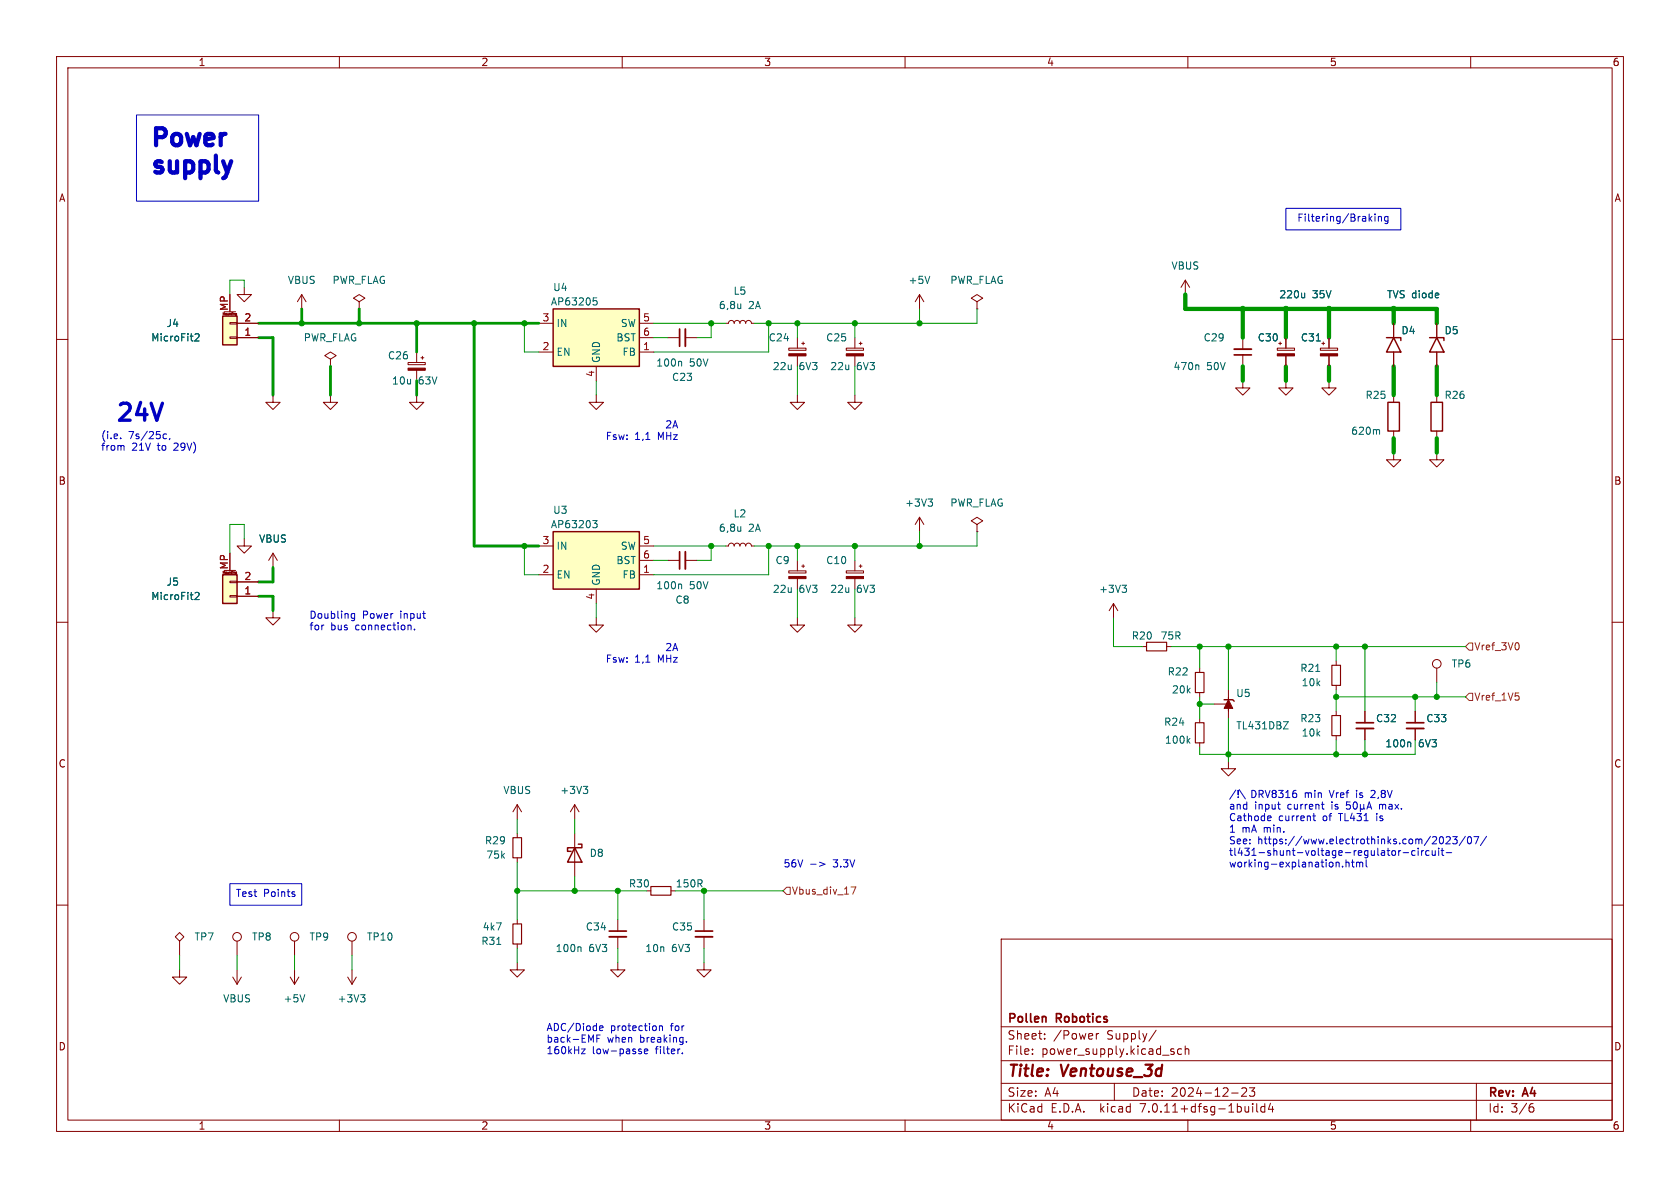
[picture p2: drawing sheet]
<svg xmlns="http://www.w3.org/2000/svg" width="297mm" height="210mm" viewBox="0 0 297 210" stroke-linecap="round" stroke-linejoin="round" font-family="sans-serif">
<g fill="none" stroke="#840000" stroke-width=".18">
<path d="M10 10h277v190h-277zM12 12h273v186h-273zM60 10v2M110 10v2M160 10v2M210 10v2M260 10v2M10 60h2M39.5 55.7v-.4l.1 .3 .1-.3v.4M39.6 55.1h2.1M40.6 57h1.3v.3h-1.3zM40.6 59.6h1.3v.2h-1.3z"/>
<path d="M40.6 52.1v3M40.9 55.3v.3M41.1 55.3h.1M41.7 55.8h.1M41.7 55.6h.1M41.8 55.4h-.1v.2M41.8 55.4h.1M41.8 55.8h.1M41.8 55.4v.4M41.9 57.2h3.8M41.9 59.7h3.8M43.2 50.8v1.3h1.2l-1.2 1.2-1.3-1.2h1.3"/>
<path d="M53.3 52.1l-.7 1.2M53.3 52.1v2.5M53.3 52.1l.8 1.2M63.5 53.3l1-.6-1-.6-1 .6 1 .6v1.3M63.5 54.6h.1M95.2 57.2h2.6M113 57.2h2.6M113 59.7h2.6M118.1 59.7h2M121.2 59.7h2M128.3 57.2h.5l.1-.4 .4-.2 .4 .2 .1 .4 .1-.4 .4-.2 .4 .2 .1 .4 .2-.4 .3-.2 .4 .2 .1 .4 .2-.4 .3-.2 .4 .2 .1 .4h.5M141 59.7v1.8"/>
<path d="M151.1 59.7v1.8M162.6 52.1v2.5M162.6 52.1l-.8 1.2M162.6 52.1l.7 1.2M172.7 53.3l1-.6-1-.6-1 .6 1 .6v1.3M172.7 54.6h.1M209.5 49.5v2.6M209.5 49.5l-.7 1.3M209.5 49.5l.8 1.3M219.7 59.7v2M227.3 59.7v1.8M234.9 59.7v1.8"/>
<path d="M246.4 57.2v2.5M254 57.2v2.5M285 60h2M48.3 69.9v1.2h1.2l-1.2 1.3-1.3-1.3h1.3M58.4 63.5l1-.6-1-.7-1 .7 1 .6v1.3M58.4 64.8h.1M58.4 69.9v1.2h1.3l-1.3 1.3-1.3-1.3h1.3M72.1 64.1h3.1v.4h-3.1zM73.7 69.9v1.2h1.2l-1.2 1.3-1.3-1.3h1.3M73.7 62.2v1.9M73.7 65.5v1.8M74.4 63.2h.5"/>
<path d="M74.7 63v.5M95.2 62.2h2.6M105.4 69.9v1.2h1.3l-1.3 1.3-1.3-1.3h1.3M105.4 64.8v2.5M113 62.2h2.6M139.4 61.5h3.1v.4h-3.1zM141 69.9v1.2h1.2l-1.2 1.3-1.3-1.3h1.3M141 62.9v1.9M141.7 60.7h.5M142 60.5v.5M149.6 61.5h3.1v.4h-3.1zM151.1 69.9v1.2h1.3l-1.3 1.3-1.2-1.3h1.2"/>
<path d="M151.1 62.9v1.9M151.9 60.7h.5M152.1 60.5v.5M219.7 67.3v1.3h1.3l-1.3 1.3-1.3-1.3h1.3M219.7 62.7v2.1M225.8 61.5h3.1v.4h-3.1zM226.1 60.7h.5M226.3 60.5v.5M227.3 67.3v1.3h1.3l-1.3 1.3-1.2-1.3h1.2M227.3 62.9v1.9M233.4 61.5h3.1v.4h-3.1zM233.7 60.7h.5"/>
<path d="M233.9 60.5v.5M234.9 67.3v1.3h1.3l-1.3 1.3-1.2-1.3h1.2M234.9 62.9v1.9M246.4 62.2v2.6M246.4 69.9v1.2M246.4 76.2v1.3M254 62.2v2.6M254 69.9v1.2M254 76.2v1.3M40.6 97.8v3M43.2 95.3v1.2h1.2l-1.2 1.3-1.3-1.3h1.3M48.3 97.8l-.8 1.3"/>
<path d="M48.3 97.8v2.5M48.3 97.8l.7 1.3M95.2 96.5h2.6M113 96.5h2.6M113 99.1h2.6M118.1 99.1h2M121.2 99.1h2M128.3 96.5h.5l.1-.3 .4-.2 .4 .2 .1 .3 .1-.3 .4-.2 .4 .2 .1 .3 .2-.3 .3-.2 .4 .2 .1 .3 .2-.3 .3-.2 .4 .2 .1 .3h.5M141 99.1v1.8M142 99.8v.5M151.1 99.1v1.8M152.1 99.8v.5"/>
<path d="M162.6 91.4l-.8 1.3M162.6 91.4v2.6M162.6 91.4l.7 1.3M172.7 92.7l1-.6-1-.7-1 .7 1 .6v1.3M172.7 94h.1M246.4 80v1.3h1.2l-1.2 1.3-1.3-1.3h1.3M254 80v1.3h1.3l-1.3 1.3-1.3-1.3h1.3M10 110h2M39.5 101.4v-.4l.1 .3 .1-.3v.4M39.6 100.8h2.1M40.6 102.7h1.3v.3h-1.3zM40.6 105.3h1.3v.2h-1.3z"/>
<path d="M40.9 101v.3M41.2 101h.1M41.2 101h-.1M41.7 101.5h.1M41.7 101.2v.2h.1M41.7 101.2h.1M41.8 101.1l-.1 .1M41.8 101.1v.1M41.8 101.5h.1M41.8 101.1v.4M41.8 101.4h.1M41.9 105.4h3.8"/>
<path d="M41.9 102.9h3.8M48.3 108v1.2h1.2l-1.2 1.3-1.3-1.3h1.3M95.2 101.6h2.6M105.4 109.2v1.3h1.3l-1.3 1.3-1.3-1.3h1.3M105.4 104.1v2.6M113 101.6h2.6M139.4 100.9h3.1v.4h-3.1zM141 109.2v1.3h1.2l-1.2 1.3-1.3-1.3h1.3M141 102.3v1.8M141.7 100.1h.5M149.6 100.9h3.1v.4h-3.1zM151.1 109.2v1.3h1.3l-1.3 1.3-1.2-1.3h1.2"/>
<path d="M151.1 102.3v1.8M151.9 100.1h.5M196.8 106.7l-.7 1.3M196.8 106.7v2.5M196.8 106.7l.8 1.3M201.9 114.3h.8M206.2 114.3h.8M212.1 118.1v.8M236.2 116.8v.8M254 118.1v2.6M285 110h2M212.1 122.4v.8"/>
<path d="M212.1 127v.8M212.1 131.3v.8M214.6 124.5h2.6M217.2 134.6v1.3h1.2l-1.2 1.3-1.3-1.3h1.3M217.2 123.2v2.5M217.2 121.9v5.1M236.2 121.2v.7M236.2 125.7v.8M236.2 130v.8M241.3 125.7v2.1M241.3 128.8v2M250.2 125.7v2.1"/>
<path d="M250.2 128.8v2M10 160h2M91.4 142.2v2.6M91.4 147.3v.8M91.4 151.6v.8M91.4 142.2l-.7 1.3M91.4 142.2l.8 1.3M101.6 142.2v2.6M101.6 147.3v7.6M101.6 142.2l-.8 1.3M101.6 142.2l.8 1.3M114.3 157.5h.8"/>
<path d="M118.6 157.5h.8M285 160h2M31 165.6l.7-.8 .8 .8-.8 .8zM31.7 171.5v1.2h1.3l-1.3 1.3-1.2-1.3h1.2M31.7 166.4v2.5M41.1 172.7l.8 1.3M41.9 166.4v2.5M41.9 171.5v2.5M42.7 172.7l-.8 1.3M51.3 172.7l.8 1.3M52.1 166.4v2.5M52.1 171.5v2.5"/>
<path d="M52.8 172.7l-.7 1.3M61.5 172.7l.7 1.3M62.2 166.4v2.5M62.2 171.5v2.5M63 172.7l-.8 1.3M91.4 170.2v1.3h1.3l-1.3 1.2-1.2-1.2h1.2M91.4 162.6v.7M91.4 166.9v.7M109.2 170.2v1.3h1.3l-1.3 1.2-1.3-1.2h1.3M109.2 162.6v2M109.2 165.6v2M124.5 170.2v1.3h1.2l-1.2 1.2-1.3-1.2h1.3"/>
<path d="M124.5 162.6v2M124.5 165.6v2M177 166h108v32h-108zM60 198v2M110 198v2M160 198v2M177 194.5h108M177 191.5h108M177 187.5h108M177 181.5h108M182.5 186.3v.1M182.5 185.5v.1"/>
<path d="M184.7 183.6v.1M184.7 182.8v.1M193.8 182.7v1M194.2 182.7l-.2 .1-.2 .2M197 191.5v3M204.4 182.1l-1.3 2M207.4 185.9l.2 .2-.2 .3M207.4 185.4l.1 .1M208.9 185.5l-.4-.1-.3 .3v.4l.1 .2h.6M209.5 185.5l.2-.1 .4 .1 .1 .9M209.5 184.9v1.5M210 198v2"/>
<path d="M217.7 193.2h1.2M219.5 192.4l.6-.1 .2 .1 .1 .3-.9 1.1h.9M220.9 192.3h.9l-.5 .6 .4 .1v.7l-.2 .1h-.4l-.2-.1M221.5 195.1v.1M221.5 195.6v1M222.2 195.1v1.3l.2 .2M223.6 195.1v1.5M223.6 195.7l-.4-.1-.3 .3v.4l.1 .2h.6M224.6 195l-.4 1.1h1M225 195.6v1M260 198v2M261 191.5v6.5"/>
<path d="M270.6 195.7h.3l.3 .3-.1 .5-.5 .1M271 195.1l-.4 .1"/>
<circle cx="254" cy="117.3" r=".76"/>
<circle cx="41.9" cy="165.6" r=".76"/>
<circle cx="52.1" cy="165.6" r=".76"/>
<circle cx="62.2" cy="165.6" r=".76"/>
</g>
<path d="M120.1 58.2v3M218.2 62.7h3M120.1 97.5v3.1M239.8 127.8h3M248.7 127.8h3M107.7 164.6h3M122.9 164.6h3.1M184.8 179.8l.1 .9" fill="none" stroke="#840000" stroke-width=".3"/>
<g fill="#ffffc2" stroke="#ffffc2" stroke-width=".18">
<path d="M97.8 54.6h15.2v10.2h-15.2z"/>
<path d="M39.4 101.6h2.5v5.1h-2.5z"/>
<path d="M97.8 94h15.2v10.1h-15.2z"/>
<path d="M39.4 55.9h2.5v5.1h-2.5z"/>
</g>
<g fill="none" stroke="#840000" stroke-width=".25">
<path d="M39.4 55.9h2.5v5.1h-2.5zM97.8 54.6h15.2v10.2h-15.2zM245.1 59.7h2.5v.5M246.4 59.7l1.2 2.5h-2.5zM252.7 59.7h2.6v.5M254 59.7l1.3 2.5h-2.6zM245.4 71.1h2v5.1h-2zM253 71.1h2v5.1h-2zM97.8 94h15.2v10.1h-15.2zM39.4 101.6h2.5v5.1h-2.5zM216.4 123.7h1.5l.3 .3M101.6 149.9l1.3 2.5h-2.6z"/>
<path d="M102.2 149.2h.7v.7h-2.6v.6h.7"/>
</g>
<g fill="none" stroke="#006464" stroke-width=".18">
<path d="M34.5 59.1l.5-.1 .2 .4-.8 .9h.8M104.9 52.6h.6M105 53.1h.3l.3 .3-.2 .5h-.4M131 53.7v.9M131 54.4l-.1 .1M164.4 48.8l-.4 1.3M230.6 51.8v.8M230.6 52.5l-.1 .1M120.3 63.9l.2 .1v.7M211.8 64.5l.1 .2v.6M232.7 60.3h.7M243.5 75.9l.4 .2v.7"/>
<path d="M104.8 92h.8l-.5 .5 .4 .1 .1 .4-.3 .3h-.3M131 93.1v.8M131 93.8l-.1 .1M164.1 88.2h.8l-.5 .5M164.6 88.7l.3 .2v.3l-.3 .3M34.5 104.8l.5-.1 .2 .4-.8 .9h.8M120.3 103.2l.2 .2v.7M198.4 103.4h.7l-.4 .5M198.9 103.9l.2 .3v.3l-.2 .2M232.6 118.7h.7M103.1 139h.8l-.4 .5M103.7 139.5l.2 .2v.3l-.2 .3"/>
<path d="M210 130.9l.4 .5M210.4 130.5l-.5 .5M226.9 127.6h.8l-.8 1.2h.8M249.2 131.2l.2 .2v.6M53.9 175.8l-.4 1.3M63.7 175.8h.8l-.4 .5M64.3 176.3l.2 .3v.3l-.2 .2M87.8 166.9h.7M102.5 167.4l.2 .2v.6"/>
</g>
<path d="M202.7 113.5h3.5v1.6h-3.5zM211.3 118.9h1.6v3.5h-1.6zM235.5 117.6h1.5v3.6h-1.5zM211.3 127.8h1.6v3.5h-1.6zM235.5 126.5h1.5v3.5h-1.5zM90.7 148.1h1.5v3.5h-1.5zM115.1 156.7h3.5v1.5h-3.5zM90.7 163.3h1.5v3.6h-1.5z" fill="none" stroke="#840000" stroke-width=".2"/>
<path d="M121.2 58.2v3M218.2 61.7h3M121.2 97.5v3.1M239.8 128.8h3M248.7 128.8h3M107.7 165.6h3M122.9 165.6h3.1" fill="none" stroke="#840000" stroke-width=".33"/>
<g fill="#840000" stroke="#840000" stroke-width=".18">
<path d="M217.2 123.7l.7 1.5h-1.5z"/>
<path d="M233.4 62.5h3.1v.4h-3.1z"/>
<path d="M225.8 62.5h3.1v.4h-3.1z"/>
<path d="M72.1 65.1h3.1v.4h-3.1z"/>
<path d="M139.4 101.9h3.1v.4h-3.1z"/>
<path d="M139.4 62.5h3.1v.4h-3.1z"/>
<path d="M149.6 101.9h3.1v.4h-3.1z"/>
<path d="M149.6 62.5h3.1v.4h-3.1z"/>
</g>
<path d="M259.7 113.7h.6v1.2h-.6l-.6-.6zM268.4 113.7l.2 .4-.2 .7M259.7 122.6h.6v1.2h-.6l-.6-.6zM267.9 122.5h.6M268.4 123l.2 .2-.2 .5M139.1 156.8h.6v1.3h-.6l-.7-.6zM150.5 156.8h.8l-.5 1.3" fill="none" stroke="#725600" stroke-width=".18"/>
<g fill="none" stroke="#0000c2" stroke-width=".18">
<path d="M24.1 20.3h21.6v15.3h-21.6zM227.3 36.8h20.3v3.8h-20.3zM243.1 37.8v.2M243.1 38.3v.8M243.7 38.3v.8M243.7 38.4l.2-.1h.3v.8M245.4 38.3h-.4l-.2 .2 .1 .5h.5M245.4 38.3v1l-.3 .2h-.3M21.3 77.4v.2M21.8 78.7l.1 .2v.7M28.8 77.3l.3 .3 .3-.1M29.4 76.8l-.3-.1-.3 .2"/>
<path d="M30 77.5l-.1 .2M62.1 109.1l.2 .2 .4-.1M62.1 109.7h.4M62.7 108.5v1l-.1 .2M62.7 108.5h-.4l-.2 .2M72.3 110.5l.4 .2v.6M73.3 111.2v.1M219.1 139.6l1.1 1.6M242.5 139.7l-.1 .1M40.6 156.2h12.7v3.8h-12.7zM52 158.1l.2 .1-.2 .3M52 157.6l.1 .1"/>
<path d="M143.3 152.8h1M144.9 152.4l.9 .4-.9 .3M224.3 144.2l.3 .1 .1 .2-.6 .2M224.6 145l-.3 .1M225.9 142.2h.4M226.1 143h.2M232.1 144.2h.5M232.3 143.8v1.1l.3 .2M233.6 142.2h.5M233.8 142.9l.3 .1M237.3 153.1v.2M238 152.5l.1-.1 .3 .1 .1 .8"/>
<path d="M238 152v1.3M238.1 141.8l-.1 .6 .2-.2 .4 .1 .1 .5-.2 .2-.5-.1M238.9 152.4h.5M239.1 152v1.1l.3 .2M239.3 141.9l.2-.1a.68 .68 0 0 1 .5 .6 .68 .68 0 0 1-.5 .6l-.2-.1-.1-.4zM239.8 152.5l.4-.1 .2 .2M239.8 152.4v.9M240.4 152.6l.2-.2 .3 .1v.8M240.4 152.6v.7M240.5 142.9l.2 .1h.2l.2-.1M240.5 142.2v1.3M241.1 142.9l.2 .1"/>
<path d="M241.1 142.2v.7M241.5 152v1.1l.2 .2M241.6 143l.5-1.2 .4 1.2M241.8 142.7h.6M243 140.3l-.7 .7h.8M243.9 142.2v.8M244.1 142.2l-.2 .1M246.1 150.5l.4-.1 .2 .2-.1 .6h-.3l-.2-.1M247.3 150.4v.8M247.6 150.4l-.3 .2M248.1 150.7h.9M250.2 150.4h-.4l-.2 .2 .1 .6h.5"/>
<path d="M250.7 150.4v.8M251.3 150.4v.8M251.7 150.4l-.4 .2M252.6 150.4h-.3l-.3 .2 .2 .6h.4M253.2 150.4l.1 .8h.3l.1-.1M253.7 150.4v.8M253.7 147.9l.3 .2-.1 .3-.7 .8h.8M254.3 149.9v.2M254.3 150.4v.8M254.6 148l.2-.1a.68 .68 0 0 1 .4 .6 .68 .68 0 0 1-.4 .7l-.2-.2-.1-.3zM254.8 150.4h.4M254.9 149.9v1.1l.3 .2"/>
<path d="M255.7 150.7h.9M255.7 148l.5-.1 .2 .4-.8 .9h.8M256.8 147.9h.8l-.4 .5 .3 .1v.5l-.1 .2-.6-.2M259.1 147.8l-1.1 1.7M259.5 148l.2-.1a.68 .68 0 0 1 .5 .6 .68 .68 0 0 1-.5 .7l-.2-.2-.1-.3zM260.6 147.9h.8l-.5 1.3M262.8 147.8l-1.1 1.7M102.8 185.4h.7l-.7 .9h.7M105.5 183.6h.4M106 181.8l.6-.2-.1-.2-.3-.1-.2 .2 .1 .6h.4M106.1 183h-.6v1.2M113.1 185.4l.3 .1"/>
<path d="M113.1 185.9h.3v.2l-.1 .2h-.3M113.9 185.9l.6-.2v-.2l-.4-.1-.2 .2 .1 .6h.5M116.6 181.5l.2-.2 .3 .1v.8M116.6 181.3v.9M120.6 186.2v.1M121.4 184.1v.1"/>
</g>
<path d="M29.3 23.7a.81 .81 0 0 0-.6-1h-1.1v3M38.2 27.5v2.6" fill="none" stroke="#0000c2" stroke-width=".75"/>
<path d="M209.5 52.1v2.5h44.5v2.6M219.7 54.6v5.1M227.3 54.6v5.1M234.9 54.6v5.1M246.4 54.6v2.6M219.7 64.8v2.5M227.3 64.8v2.5M234.9 64.8v2.5M246.4 64.8v5.1M246.4 77.5v2.5M254 64.8v5.1M254 77.5v2.5" fill="none" stroke="#009600" stroke-width=".75"/>
<path d="M45.7 59.7h2.6v10.2M45.7 57.2h49.5M53.3 54.6v2.6M63.5 54.6v2.6M73.7 57.2v5M83.8 57.2v39.3h11.4M58.4 64.8v5.1M73.7 67.3v2.6M45.7 105.4h2.6v2.6M48.3 100.3v2.6h-2.6" fill="none" stroke="#009600" stroke-width=".5"/>
<g fill="none" stroke="#009600" stroke-width=".18">
<path d="M43.2 50.8v-1.3h-2.6v2.6M92.7 57.2v5h2.5M115.6 57.2h12.7M115.6 59.7h2.5M125.7 57.2v2.5h-2.5M135.9 57.2v5h-20.3M141 57.2v2.5M151.1 57.2v2.5M162.6 54.6v2.6M172.7 54.6v2.6h-39.4M105.4 67.3v2.6M141 64.8v5.1"/>
<path d="M151.1 64.8v5.1M43.2 95.3v-2.6h-2.6v5.1M92.7 96.5v5.1h2.5M115.6 96.5h12.7M115.6 99.1h2.5M125.7 96.5v2.6h-2.5M135.9 96.5v5.1h-20.3M141 96.5v2.6M151.1 96.5v2.6M162.6 94v2.5M172.7 94v2.5h-39.4M105.4 106.7v2.5"/>
<path d="M141 104.1v5.1M151.1 104.1v5.1M196.8 109.2v5.1h5.1M207 114.3h52.1M212.1 114.3v3.8M217.2 114.3v7.6M236.2 114.3v2.5M241.3 114.3v11.4M212.1 123.2v3.8M212.1 124.5h2.5M217.2 127v7.6M236.2 121.9v3.8"/>
<path d="M236.2 130.8v2.6M236.2 123.2h22.9M241.3 130.8v2.6M250.2 130.8v2.6h-38.1v-1.3M250.2 123.2v2.5M254 120.7v2.5M91.4 144.8v2.5M91.4 152.4v10.2M91.4 157.5h22.9M101.6 144.8v2.5M101.6 154.9v2.6M109.2 157.5v5.1"/>
<path d="M119.4 157.5h19M124.5 157.5v5.1M31.7 168.9v2.6M41.9 168.9v2.6M52.1 168.9v2.6M62.2 168.9v2.6M91.4 167.6v2.6M109.2 167.6v2.6M124.5 167.6v2.6"/>
</g>
<g fill="#009600" stroke="#009600" stroke-width=".18">
<circle cx="141" cy="57.2" r=".46"/>
<circle cx="135.9" cy="57.2" r=".46"/>
<circle cx="135.9" cy="96.5" r=".46"/>
<circle cx="162.6" cy="96.5" r=".46"/>
<circle cx="151.1" cy="96.5" r=".46"/>
<circle cx="141" cy="96.5" r=".46"/>
<circle cx="125.7" cy="96.5" r=".46"/>
<circle cx="109.2" cy="157.5" r=".46"/>
<circle cx="101.6" cy="157.5" r=".46"/>
<circle cx="124.5" cy="157.5" r=".46"/>
<circle cx="236.2" cy="133.4" r=".46"/>
<circle cx="241.3" cy="133.4" r=".46"/>
<circle cx="236.2" cy="123.2" r=".46"/>
<circle cx="236.2" cy="114.3" r=".46"/>
<circle cx="217.2" cy="133.4" r=".46"/>
<circle cx="92.7" cy="57.2" r=".46"/>
<circle cx="73.7" cy="57.2" r=".46"/>
<circle cx="63.5" cy="57.2" r=".46"/>
<circle cx="83.8" cy="57.2" r=".46"/>
<circle cx="125.7" cy="57.2" r=".46"/>
<circle cx="241.3" cy="114.3" r=".46"/>
<circle cx="250.2" cy="123.2" r=".46"/>
<circle cx="254" cy="123.2" r=".46"/>
<circle cx="246.4" cy="54.6" r=".46"/>
<circle cx="234.9" cy="54.6" r=".46"/>
<circle cx="53.3" cy="57.2" r=".46"/>
<circle cx="91.4" cy="157.5" r=".46"/>
<circle cx="92.7" cy="96.5" r=".46"/>
<circle cx="227.3" cy="54.6" r=".46"/>
<circle cx="217.2" cy="114.3" r=".46"/>
<circle cx="212.1" cy="124.5" r=".46"/>
<circle cx="212.1" cy="114.3" r=".46"/>
<circle cx="151.1" cy="57.2" r=".46"/>
<circle cx="162.6" cy="57.2" r=".46"/>
<circle cx="219.7" cy="54.6" r=".46"/>
</g>
<g font-size="4.2" fill="#0000c2">
<text x="26.4" y="27.8">Power</text>
<text x="26.4" y="32.6">supply</text>
<text x="20.3" y="74.7">24V</text>
</g>
<g font-size="2.8" fill="#840000">
<text x="178" y="190.9">Title:</text>
<text x="187.7" y="190.9">Ventouse_3d</text>
</g>
<g font-size="2.1" fill="#840000">
<text x="178" y="184">Sheet:</text>
<text x="178" y="181.2">Pollen</text>
<text x="186.2" y="184">/Power</text>
<text x="186.8" y="181.2">Robotics</text>
<text x="195.7" y="184">Supply/</text>
<text x="178" y="186.7">File:</text>
<text x="184.1" y="186.7">power_supply.kicad_sch</text>
<text x="178" y="196.9">KiCad</text>
<text x="178" y="194.1">Size:</text>
<text x="184.7" y="194.1">A4</text>
<text x="185.7" y="196.9">E.D.A.</text>
<text x="194.6" y="196.9">kicad</text>
<text x="200" y="194.1">Date:</text>
<text x="201.8" y="196.9">7.0.11+dfsg-1build4</text>
<text x="207" y="194.1">2024-12-23</text>
<text x="263" y="194.3">Rev:</text>
<text x="263" y="196.9">Id:</text>
<text x="267.1" y="196.9">3/6</text>
<text x="269.4" y="194.3">A4</text>
</g>
<g font-size="1.8" fill="#840000">
<text x="35" y="11.9">1</text>
<text x="85" y="11.9">2</text>
<text x="135" y="11.9">3</text>
<text x="185" y="11.9">4</text>
<text x="235" y="11.9">5</text>
<text x="285" y="11.9">6</text>
<text x="10.3" y="35.9">A</text>
<text x="285.3" y="35.9">A</text>
<text x="10.3" y="85.9">B</text>
<text x="285.3" y="85.9">B</text>
<text x="10.3" y="135.9">C</text>
<text x="285.3" y="135.9">C</text>
<text x="10.3" y="185.9">D</text>
<text x="285.3" y="185.9">D</text>
<text x="35" y="199.9">1</text>
<text x="85" y="199.9">2</text>
<text x="135" y="199.9">3</text>
<text x="185" y="199.9">4</text>
<text x="235" y="199.9">5</text>
<text x="285" y="199.9">6</text>
</g>
<g font-size="1.8" fill="#0000c2">
<text x="229.5" y="39.5">Filtering/Braking</text>
<text x="17.8" y="77.7">(i.e.</text>
<text x="22.7" y="77.7">7s/25c,</text>
<text x="107" y="77.9">Fsw:</text>
<text x="112.2" y="77.9">1,1</text>
<text x="116.4" y="77.9">MHz</text>
<text x="117.5" y="75.8">2A</text>
<text x="17.8" y="79.8">from</text>
<text x="23.3" y="79.8">21V</text>
<text x="28" y="79.8">to</text>
<text x="31" y="79.8">29V)</text>
<text x="54.6" y="109.5">Doubling</text>
<text x="54.6" y="111.5">for</text>
<text x="58.4" y="111.5">bus</text>
<text x="62.9" y="111.5">connection.</text>
<text x="64.1" y="109.5">Power</text>
<text x="70.9" y="109.5">input</text>
<text x="107" y="117.2">Fsw:</text>
<text x="112.2" y="117.2">1,1</text>
<text x="116.4" y="117.2">MHz</text>
<text x="117.5" y="115.2">2A</text>
<text x="217.2" y="141.2">/!\</text>
<text x="217.2" y="143.2">and</text>
<text x="221.1" y="141.2">DRV8316</text>
<text x="221.8" y="143.2">input</text>
<text x="227.7" y="143.2">current</text>
<text x="230.8" y="141.2">min</text>
<text x="235.4" y="141.2">Vref</text>
<text x="235.7" y="143.2">is</text>
<text x="240.2" y="141.2">is</text>
<text x="243" y="141.2">2,8V</text>
<text x="244.5" y="143.2">max.</text>
<text x="217.2" y="145.2">Cathode</text>
<text x="217.2" y="147.3">1</text>
<text x="217.2" y="149.3">See:</text>
<text x="219.6" y="147.3">mA</text>
<text x="222.3" y="149.3">https://www.electrothinks.com/2023/07/</text>
<text x="223.5" y="147.3">min.</text>
<text x="226" y="145.2">current</text>
<text x="234" y="145.2">of</text>
<text x="237" y="145.2">TL431</text>
<text x="243.8" y="145.2">is</text>
<text x="138.4" y="153.4">56V</text>
<text x="147.4" y="153.4">3.3V</text>
<text x="217.2" y="151.4">tl431-shunt-voltage-regulator-circuit-</text>
<text x="217.2" y="153.4">working-explanation.html</text>
<text x="41.6" y="158.9">Test</text>
<text x="46.6" y="158.9">Points</text>
<text x="96.5" y="182.4">ADC/Diode</text>
<text x="96.5" y="184.4">back-EMF</text>
<text x="107.4" y="184.4">when</text>
<text x="107.9" y="182.4">protection</text>
<text x="113.3" y="184.4">breaking.</text>
<text x="118.7" y="182.4">for</text>
<text x="96.5" y="186.4">160kHz</text>
<text x="104.7" y="186.4">low-passe</text>
<text x="116" y="186.4">filter.</text>
</g>
<g font-size="1.8" fill="#006464">
<text x="207" y="47.9">VBUS</text>
<text x="50.8" y="50.4">VBUS</text>
<text x="58.7" y="50.4">PWR_FLAG</text>
<text x="97.7" y="51.7">U4</text>
<text x="129.6" y="52.3">L5</text>
<text x="160.5" y="50.4">+5V</text>
<text x="167.9" y="50.4">PWR_FLAG</text>
<text x="226.1" y="52.9">220u</text>
<text x="232" y="52.9">35V</text>
<text x="245.1" y="52.9">TVS diode</text>
<text x="29.4" y="58">J4</text>
<text x="97.3" y="54.2">AP63205</text>
<text x="98.3" y="58">IN</text>
<text x="109.7" y="58">SW</text>
<text x="127" y="54.8">6,8u</text>
<text x="132.3" y="54.8">2A</text>
<text x="247.7" y="59.3">D4</text>
<text x="255.3" y="59.3">D5</text>
<text x="26.6" y="60.6">MicroFit2</text>
<text x="53.6" y="60.6">PWR_FLAG</text>
<text x="68.5" y="63.7">C26</text>
<text x="98.3" y="63.1">EN</text>
<text x="106.3" y="64.3" transform="rotate(-90 106.3 64.3)">GND</text>
<text x="108.9" y="60.6">BST</text>
<text x="110" y="63.1">FB</text>
<text x="115.9" y="65">100n</text>
<text x="121.9" y="65">50V</text>
<text x="135.8" y="60.6">C24</text>
<text x="136.5" y="65.6">22u</text>
<text x="141.3" y="65.6">6V3</text>
<text x="146" y="60.6">C25</text>
<text x="146.7" y="65.6">22u</text>
<text x="151.4" y="65.6">6V3</text>
<text x="207.4" y="65.6">470n</text>
<text x="212.7" y="60.6">C29</text>
<text x="213.3" y="65.6">50V</text>
<text x="222.3" y="60.6">C30</text>
<text x="229.9" y="60.6">C31</text>
<text x="69.2" y="68.2">10u</text>
<text x="74" y="68.2">63V</text>
<text x="118.7" y="67.5">C23</text>
<text x="241.3" y="70.7">R25</text>
<text x="255.3" y="70.7">R26</text>
<text x="238.8" y="77.1">620m</text>
<text x="159.9" y="89.8">+3V3</text>
<text x="167.9" y="89.8">PWR_FLAG</text>
<text x="97.3" y="93.6">AP63203</text>
<text x="97.7" y="91">U3</text>
<text x="127" y="94.2">6,8u</text>
<text x="129.6" y="91.7">L2</text>
<text x="132.3" y="94.2">2A</text>
<text x="45.7" y="96.1">VBUS</text>
<text x="98.3" y="97.4">IN</text>
<text x="108.9" y="99.9">BST</text>
<text x="109.7" y="97.4">SW</text>
<text x="137" y="99.9">C9</text>
<text x="146" y="99.9">C10</text>
<text x="26.6" y="106.3">MicroFit2</text>
<text x="29.4" y="103.7">J5</text>
<text x="98.3" y="102.5">EN</text>
<text x="106.3" y="103.6" transform="rotate(-90 106.3 103.6)">GND</text>
<text x="110" y="102.5">FB</text>
<text x="115.9" y="104.4">100n</text>
<text x="119.3" y="106.9">C8</text>
<text x="121.9" y="104.4">50V</text>
<text x="136.5" y="105">22u</text>
<text x="141.3" y="105">6V3</text>
<text x="146.7" y="105">22u</text>
<text x="151.4" y="105">6V3</text>
<text x="194.2" y="105">+3V3</text>
<text x="200" y="113.3">R20</text>
<text x="205.1" y="113.3">75R</text>
<text x="206.3" y="119.6">R22</text>
<text x="229.8" y="119">R21</text>
<text x="256.6" y="118.2">TP6</text>
<text x="207.1" y="122.8">20k</text>
<text x="218.4" y="123.4">U5</text>
<text x="230" y="121.5">10k</text>
<text x="205.7" y="128.5">R24</text>
<text x="205.8" y="131.7">100k</text>
<text x="218.4" y="129.1">TL431DBZ</text>
<text x="229.8" y="127.9">R23</text>
<text x="230" y="130.4">10k</text>
<text x="243.2" y="127.9">C32</text>
<text x="252.1" y="127.9">C33</text>
<text x="244.8" y="132.3">100n</text>
<text x="250.8" y="132.3">6V3</text>
<text x="88.9" y="140.6">VBUS</text>
<text x="99" y="140.6">+3V3</text>
<text x="85.6" y="149.5">R29</text>
<text x="85.9" y="152">75k</text>
<text x="104.1" y="151.7">D8</text>
<text x="111.1" y="157.1">R30</text>
<text x="119.4" y="157.1">150R</text>
<text x="34.3" y="166.5">TP7</text>
<text x="44.5" y="166.5">TP8</text>
<text x="54.6" y="166.5">TP9</text>
<text x="64.8" y="166.5">TP10</text>
<text x="85" y="167.2">R31</text>
<text x="85.2" y="164.7">4k7</text>
<text x="103.5" y="164.7">C34</text>
<text x="118.7" y="164.7">C35</text>
<text x="98.1" y="168.5">100n</text>
<text x="104.1" y="168.5">6V3</text>
<text x="114" y="168.5">10n</text>
<text x="118.7" y="168.5">6V3</text>
<text x="39.4" y="177.4">VBUS</text>
<text x="50" y="177.4">+5V</text>
<text x="59.6" y="177.4">+3V3</text>
</g>
<g font-size="1.8" fill="#a90000">
<text x="40.4" y="55.1" transform="rotate(-90 40.4 55.1)">MP</text>
<text x="43.1" y="59.4">1</text>
<text x="43.1" y="56.9">2</text>
<text x="95.8" y="56.9">3</text>
<text x="113.6" y="56.9">5</text>
<text x="113.6" y="59.4">6</text>
<text x="95.8" y="62">2</text>
<text x="113.6" y="62">1</text>
<text x="105.2" y="66.7" transform="rotate(-90 105.2 66.7)">4</text>
<text x="40.4" y="100.8" transform="rotate(-90 40.4 100.8)">MP</text>
<text x="95.8" y="101.3">2</text>
<text x="95.8" y="96.3">3</text>
<text x="113.6" y="101.3">1</text>
<text x="113.6" y="96.3">5</text>
<text x="113.6" y="98.8">6</text>
<text x="43.1" y="105.2">1</text>
<text x="43.1" y="102.6">2</text>
<text x="105.2" y="106.1" transform="rotate(-90 105.2 106.1)">4</text>
</g>
<g font-size="1.8" fill="#725600">
<text x="260.5" y="115.2">Vref_3V0</text>
<text x="260.5" y="124.1">Vref_1V5</text>
<text x="139.9" y="158.3">Vbus_div_17</text>
</g>
<g font-size=".5" fill="#840000">
<text x="39.2" y="55.9">Mounting</text>
<text x="39.2" y="101.6">Mounting</text>
</g>
</svg>
